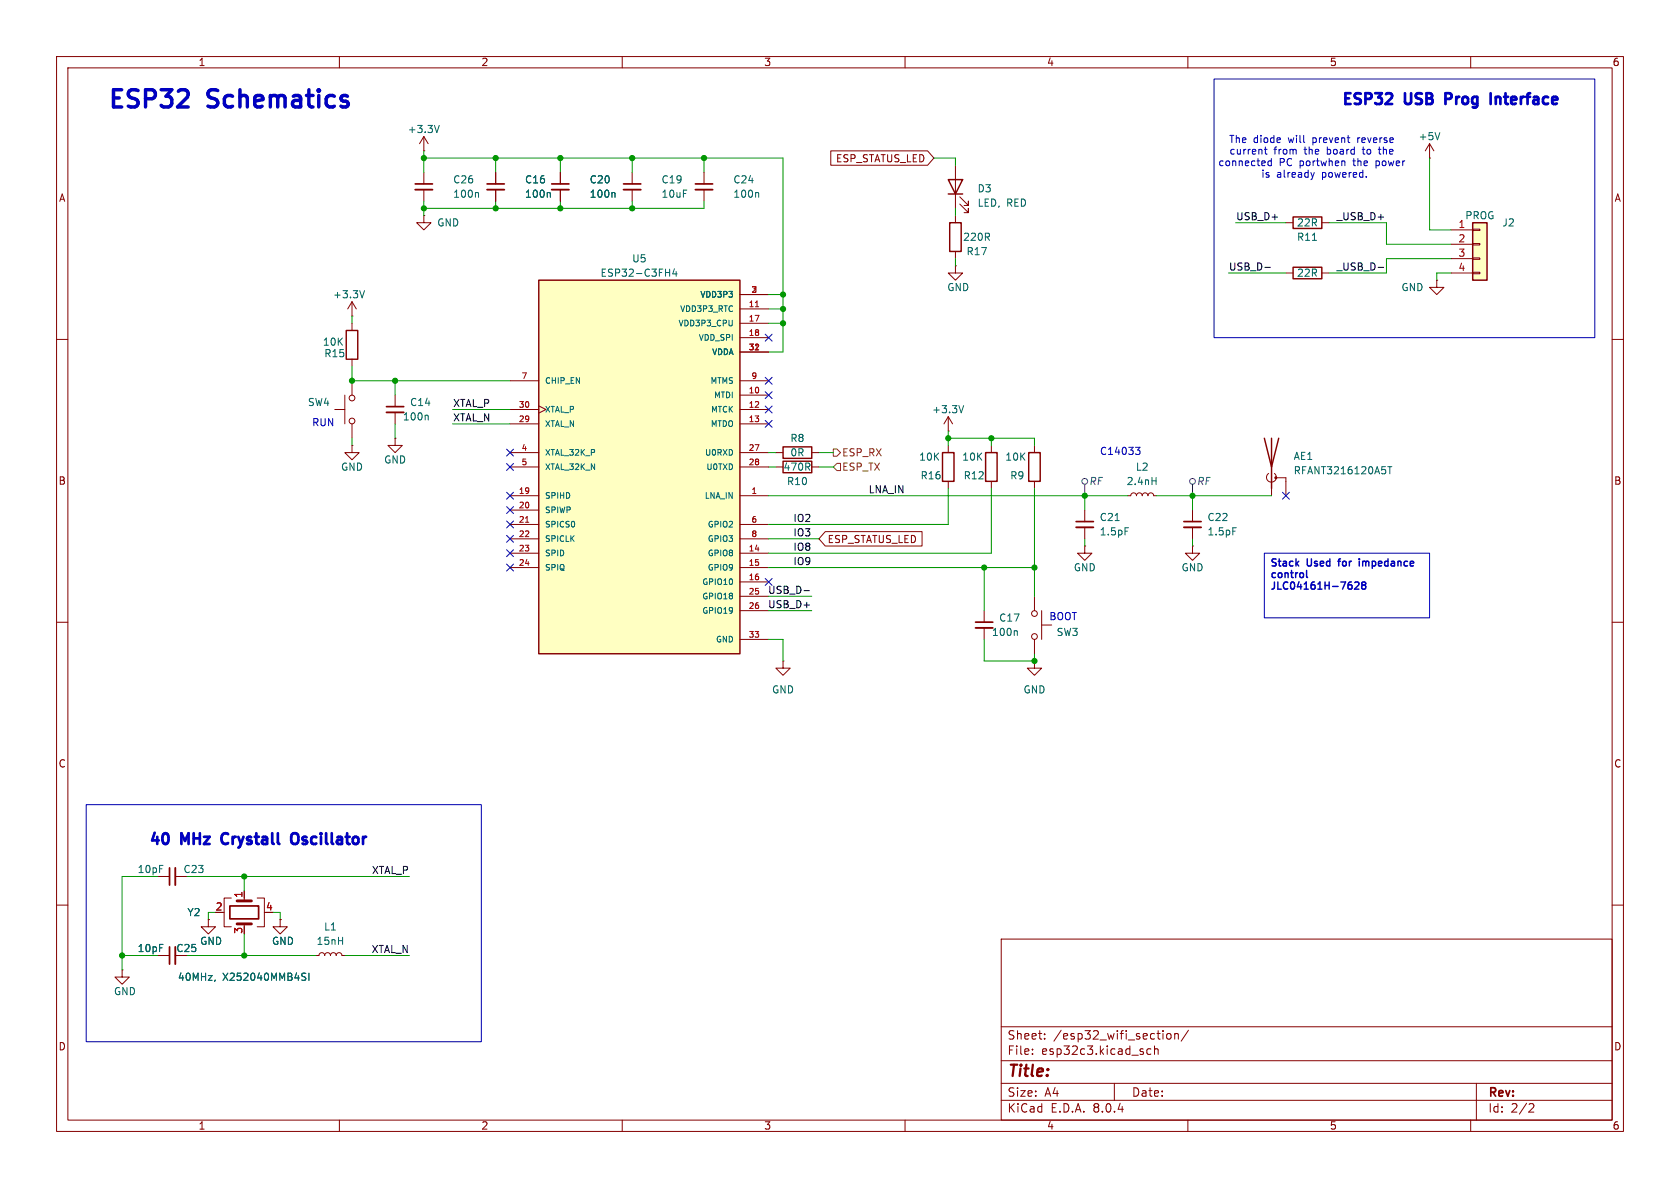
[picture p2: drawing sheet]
<svg xmlns="http://www.w3.org/2000/svg" width="297mm" height="210mm" viewBox="0 0 297 210" stroke-linecap="round" stroke-linejoin="round" font-family="sans-serif">
<g fill="none" stroke="#840000" stroke-width=".18">
<path d="M10 10h277v190h-277zM12 12h273v186h-273zM60 10v2M110 10v2M160 10v2M210 10v2M260 10v2M74.9 26.7h.1M74.9 38.1v1.3h1.3l-1.3 1.2-1.2-1.2h1.2M74.9 38.1h.1M74.9 24.1l-.7 1.3M74.9 24.1v2.6"/>
<path d="M74.9 24.1l.8 1.3M168.9 29.2v7.6M168.9 38.1v1.3M169.7 36.1l1.5 1.5v-.8v.8h-.8M169.7 34.8l1.5 1.5v-.7v.7h-.8M10 60h2M62.2 57.2v1.2M168.9 47v1.3h1.3l-1.3 1.2-1.3-1.2h1.3M168.9 47h.1M168.9 44.5v1.2M285 60h2M62.2 63.5v1.3"/>
<path d="M69.8 77.5v1.2h1.3l-1.3 1.3-1.2-1.3h1.2M69.8 77.5h.1M167.6 78.7v1.3M175.3 78.7v1.3M182.9 78.7v1.3M167.6 85.1v1.3M175.3 85.1v1.3M182.9 85.1v1.3M191.8 96.5v1.3h1.2l-1.2 1.3-1.3-1.3h1.3M191.8 96.5h.1M10 110h2M285 110h2"/>
<path d="M10 160h2M285 160h2M49.5 162.6v1.2h1.3l-1.3 1.3-1.2-1.3h1.2M49.5 162.6h.1M177 166h108v32h-108zM60 198v2M110 198v2M160 198v2M177 194.5h108M177 191.5h108M177 187.5h108M177 181.5h108"/>
<path d="M182.5 186.3v.1M182.5 185.5v.1M184.7 183.6v.1M184.7 182.8v.1M197 191.5v3M203.5 185.5l-.5-.1-.3 .3v.4l.2 .2h.6M204.1 185.5l.2-.1 .4 .1v.9M204.1 184.9v1.5M206.3 182.8l.2-.1 .5 .1v.6l-.1 .2-.4 .1-.2-.1zM207.7 182.8l.2-.1 .3 .1 .1 .9M207.7 182.7v1M210 198v2"/>
<path d="M210.1 182.1l-1.3 2M260 198v2M261 191.5v6.5M270.5 195.1l.5 .1 .2 .3-1 1.1h1"/>
</g>
<path d="M167.6 31.8h2.6l-1.3 2.5zM167.6 34.3h2.6M167.9 39.4h2v5.1h-2zM61.2 58.4h2v5.1h-2zM166.6 80h2.1v5.1h-2.1zM174.2 80h2.1v5.1h-2.1zM181.9 80h2v5.1h-2z" fill="none" stroke="#840000" stroke-width=".25"/>
<path d="M77.7 22.2l-.5 1.2" fill="none" stroke="#006464" stroke-width=".18"/>
<path d="M95.2 49.5h35.6v66.1h-35.6z" fill="#ffffc2"/>
<path d="M228.6 38.4h5.1v2h-5.1zM95.2 49.5h35.6v66.1h-35.6z" fill="none" stroke="#840000" stroke-width=".25"/>
<g fill="none" stroke="#840000" stroke-width=".18">
<path d="M74.9 30.5v2M74.9 33.5v2.1M87.6 30.5v2M87.6 33.5v2.1M227.3 39.4h1.3M233.7 39.4h1.2M252.7 27.9h.1M252.7 25.4l.8 1.3M252.7 25.4v2.5M252.7 25.4l-.7 1.3M130.8 54.6h5.1M130.8 57.2h5.1"/>
<path d="M130.8 59.7h5.1M130.8 52.1h5.1M254 49.5v1.3h-1.3l1.3 1.3 1.3-1.3h-1.3M254 49.5h.1M90.2 72.4h5M90.2 74.9h5M90.2 67.3h5M95.2 71.8l1.3 .6-1.3 .6M130.8 69.9h5.1M130.8 72.4h5.1M130.8 74.9h5.1M130.8 62.2h5.1"/>
<path d="M130.8 67.3h5.1M90.2 87.6h5M90.2 97.8h5M90.2 90.2h5M90.2 92.7h5M90.2 95.3h5M90.2 80h5M90.2 82.6h5M130.8 87.6h5.1M130.8 97.8h5.1M130.8 92.7h5.1M130.8 95.3h5.1"/>
<path d="M130.8 80h5.1M130.8 82.6h5.1M90.2 100.3h5M130.8 100.3h5.1M130.8 102.9h5.1M130.8 105.4h5.1M130.8 108h5.1M130.8 113h5.1"/>
</g>
<path d="M133.5 54.2h.6M92.9 92.3h.6" fill="none" stroke="#a90000" stroke-width=".18"/>
<path d="M84.4 34l.2 .2v.7M97.1 34l.2 .2v.7M254.5 23.4l-.4 1.3M117.7 48.2h.7M118.4 47.6v1.2M119.2 47.5l-.3 .9h.8M119.5 48v.8M232 42.5h.7" fill="none" stroke="#006464" stroke-width=".18"/>
<path d="M73.4 33.5h3.1M86.1 33.5h3.1" fill="none" stroke="#840000" stroke-width=".33"/>
<path d="M73.4 32.5h3.1M86.1 32.5h3.1" fill="none" stroke="#840000" stroke-width=".3"/>
<path d="M260.3 39.4h2.6v10.1h-2.6z" fill="#ffffc2"/>
<g fill="none" stroke="#840000" stroke-width=".18">
<path d="M87.6 30.5v2M87.6 33.5v2.1M99.1 30.5v2M99.1 33.5v2.1M111.8 30.5v2M111.8 33.5v2.1M124.5 30.5v2M124.5 33.5v2.1M146.9 26.7h17.1l1.1 1.2-1.1 1.3h-17.1zM62.2 55.9h.1M62.2 53.3v2.6M62.2 53.3l-.7 1.3"/>
<path d="M62.2 53.3l.8 1.3M227.3 48.3h1.3M233.7 48.3h1.2M256.5 40.6h3.8M256.5 43.2h3.8M256.5 45.7h3.8M256.5 48.3h3.8M260.3 48.1h1.3v.3h-1.3zM260.3 45.6h1.3v.2h-1.3zM260.3 43.1h1.3v.2h-1.3zM260.3 40.5h1.3v.3h-1.3zM59.2 72.4h1.8"/>
<path d="M61 69.9v5M62.2 78.7v1.3h1.3l-1.3 1.3-1.2-1.3h1.2M62.2 78.7h.1M62.2 67.3v2.6M62.2 74.9v2.6M69.8 69.9v2M69.8 72.9v2M167.6 76.2h.1M167.6 73.7l-.7 1.2M167.6 73.7v2.5M167.6 73.7l.8 1.2M137.2 82.6h1.2"/>
<path d="M137.2 80h1.2M143.5 82.6h1.3M143.5 80h1.3M145.9 94h17.1v2.5h-17.1l-1.1-1.2zM191.8 90.2v2M191.8 93.2v2.1M199.4 87.6h.5l.1-.3 .4-.2 .4 .2 .1 .3 .2-.3 .3-.2 .4 .2 .1 .3 .2-.3 .3-.2 .4 .2 .1 .3 .2-.3 .4-.2 .3 .2 .2 .3h.5M210.8 96.5v1.3h1.3l-1.3 1.3-1.3-1.3h1.3M210.8 96.5h.1M210.8 90.2v2M210.8 93.2v2.1M224.8 82.6v5"/>
<path d="M225.3 83.7a.85 .85 0 0 1 .1 1.2 .85 .85 0 0 1-1.2 0 .85 .85 0 0 1 .1-1.2M225.6 84.5h1.7v3.1M138.4 116.8v1.3h1.3l-1.3 1.3-1.2-1.3h1.2M138.4 116.8h.1M174 108v2M174 111v2M182.9 116.8v1.3h1.2l-1.2 1.3-1.3-1.3h1.3M182.9 116.8h.1M182.9 105.4v2.6M182.9 113v2.6M184.1 110.5h1.8M184.1 108v5"/>
<path d="M27.9 154.9h2.1M31 154.9h2M40.9 158.8h-1.3v5h1.3M43.2 157.5v1.3M45.5 158.8h1.2v5h-1.2M21.6 171.5v1.2h1.3l-1.3 1.3-1.3-1.3h1.3M21.6 171.5h.1M27.9 168.9h2.1M36.8 162.6v1.2h1.3l-1.3 1.3-1.2-1.3h1.2M36.8 162.6h.1M39.4 161.3h.2M43.2 163.3v.5"/>
<path d="M49.5 162.6h.1M55.9 168.9h.5l.1-.3 .4-.2 .4 .2 .1 .3 .2-.3 .3-.2 .4 .2 .1 .3 .2-.3 .3-.2 .4 .2 .1 .3 .2-.3 .3-.2 .4 .2 .2 .3h.5"/>
<circle cx="62.2" cy="74.4" r=".51"/>
<circle cx="62.2" cy="70.4" r=".51"/>
<circle cx="182.9" cy="112.5" r=".51"/>
<circle cx="182.9" cy="108.5" r=".51"/>
</g>
<path d="M260.3 39.4h2.6v10.1h-2.6zM228.6 47.2h5.1v2.1h-5.1zM138.4 79h5.1v2h-5.1zM223.5 77.5l1.3 5.1 1.3-5.1M224.8 77.5v8.9M138.4 81.5h5.1v2.1h-5.1z" fill="none" stroke="#840000" stroke-width=".25"/>
<path d="M97.5 33.5h3.1M110.2 33.5h3.1M122.9 33.5h3.1M68.3 72.9h3.1M190.2 93.2h3.1M209.3 93.2h3M172.5 111h3M31 153.4v3.1M31 167.4v3" fill="none" stroke="#840000" stroke-width=".33"/>
<path d="M97.5 32.5h3.1M110.2 32.5h3.1M122.9 32.5h3.1M68.3 71.9h3.1M190.2 92.2h3.1M209.3 92.2h3M172.5 110h3M30 153.4v3.1M30 167.4v3M40.6 160.1h5.1v2.3h-5.1z" fill="none" stroke="#840000" stroke-width=".3"/>
<g fill="none" stroke="#006464" stroke-width=".18">
<path d="M97.1 34l.2 .2v.7M108.5 34l.2 .2v.7M133.9 34l.2 .2v.7M64.4 51.4l-.4 1.2M75.5 73.4l.2 .2v.6M170.4 71.7l-.5 1.3M197.1 92h.8M198.9 93.3h.6M203.7 85h.7M204.4 84.4v1.3M217.9 93.3h.7M245.3 82.5h.8"/>
<path d="M245.7 82.5v1.3M179.7 111.5l.1 .2v.6M38 173.2l-.1 .3M53.6 172.6l.3 .2 .2 .3-.3 .2h-.3M53.6 172l.5 .1M54.6 172v1.3"/>
</g>
<path d="M41.9 159.3h2.5M41.9 163.3h2.5" fill="none" stroke="#840000" stroke-width=".51"/>
<circle cx="225.6" cy="84.5" r=".18" fill="#840000" stroke="#840000" stroke-width=".18"/>
<g fill="none" stroke="#484848" stroke-width=".18">
<path d="M191.8 85.6v2M210.8 85.6v2"/>
<circle cx="191.8" cy="85.1" r=".51"/>
<circle cx="210.8" cy="85.1" r=".51"/>
</g>
<path d="M147.3 79.4h.7l.6 .6-.6 .6h-.7zM148 81.9h.6v1.3h-.6l-.7-.6z" fill="none" stroke="#725600" stroke-width=".18"/>
<path d="M223.6 47.3h1M243.6 47.3h1M142.1 104.4h1" fill="none" stroke="#0f0f0f" stroke-width=".18"/>
<g fill="none" stroke="#0000c2" stroke-width=".18">
<path d="M214.6 14h67.3v45.7h-67.3zM223.5 26.4h.5M223.7 26v1.1l.3 .1M224.8 28v1.3M224.8 28.5l-.4-.1-.2 .3 .1 .5h.5M232.3 30.5l-.3 .8M237.6 28.4l.2 .2v.7M241.5 31.2v.1M243.7 26.4h.4M243.8 26l.1 1.2M200.8 79.1h.7l-.4 .5 .4 .1v.4l-.2 .2h-.4M223.5 97.8h29.2v11.4h-29.2z"/>
<path d="M15.2 142.2h69.9v42h-69.9z"/>
</g>
<path d="M31.4 18.9h1.9M33.1 16.2l.2 .2-.2 .8" fill="none" stroke="#0000c2" stroke-width=".61"/>
<path d="M245.9 16.6a.52 .52 0 0 1 .1 .7l-1.1 1.1h1.2M255.5 17.5h.8M256.3 16.5h-.8v1.9M263.5 16.5v1.9M264.4 17.1v1.3M265 17.1l-.6 .2M39.8 147.3a1.03 1.03 0 0 0-.7 .9 1.03 1.03 0 0 0 .7 1M51.6 147.6a.64 .64 0 0 1 .7-.3 .64 .64 0 0 1 .5 .6v.7a.64 .64 0 0 1-.7 .6 .64 .64 0 0 1-.6-.6z" fill="none" stroke="#0000c2" stroke-width=".48"/>
<g fill="none" stroke="#0000c2" stroke-width=".25">
<path d="M225.6 98.9l-.5-.1-.2 .1M226.2 98.8v1.1M229.1 98.8v1.3M231.1 98.8v1M231.8 98.8v1M235.1 98.8v1.3M236.5 99.2h.5M237 98.8l-.3 .2M240.3 98.8v.1M240.3 99.2v.9M245.4 98.8v1.3M225.3 102.9v.9"/>
<path d="M225.9 102.9v1.2M228.3 100.8v1.1M229.7 102.8l-.3 .9M230.9 102.9v1.2M231 100.8v1.1l.2 .2M232.4 102.9l-.4 .1M233.2 103.1l.1-.2v1.2M234.3 102.9v1.2M235 102.9v1.2M237 102.9h.9l-.6 1.2M238.9 102.9l-.4 .1M239.5 103l.5-.1 .2 .3-.7 .9h.7"/>
<path d="M241 103.4l-.3-.2 .3-.3h.2l.3 .2-.3 .3M241 103.4l-.3 .3 .1 .3 .2 .1h.3l.2-.2v-.2l-.3-.3M241 103.4h.2"/>
</g>
<g fill="none" stroke="#009600" stroke-width=".18">
<path d="M74.9 26.7v3.8M74.9 35.6v2.5M74.9 27.9h63.5v34.3h-2.5M87.6 27.9v2.6M87.6 35.6v1.2M99.1 27.9v2.6M99.1 35.6v1.2M111.8 27.9v2.6M111.8 35.6v1.2M124.5 27.9v2.6M124.5 35.6v1.2h-49.6M165.1 27.9h3.8v1.3"/>
<path d="M168.9 36.8v1.3M218.4 39.4h8.9M234.9 39.4h10.2v3.8h11.4M252.7 27.9v12.7h3.8M62.2 55.9v1.3M135.9 52.1h2.5M135.9 57.2h2.5M135.9 54.6h2.5M168.9 45.7v1.3M217.2 48.3h10.1M256.5 48.3h-2.5v1.2M256.5 45.7h-11.4v2.6h-10.2"/>
<path d="M62.2 64.8v2.5h28M62.2 77.5v1.2M69.8 67.3v2.6M69.8 74.9v2.6M80 72.4h10.2M80 74.9h10.2M167.6 77.5h15.3v1.2M167.6 76.2v2.5M175.3 77.5v1.2M135.9 87.6h63.5M135.9 80h1.3M135.9 82.6h1.3"/>
<path d="M135.9 95.3h8.9M144.8 80h2.5M144.8 82.6h2.5M167.6 86.4v6.3h-31.7M175.3 86.4v11.4h-39.4M182.9 86.4v19M191.8 87.6v2.6M191.8 95.3v1.2M204.5 87.6h20.3M210.8 87.6v2.6M210.8 95.3v1.2M135.9 100.3h47"/>
<path d="M135.9 113h2.5v3.8M135.9 105.4h7.6M135.9 108h7.6M174 113v3.8h8.9v-1.2M174 100.3v7.7M27.9 154.9h-6.3v16.6M33 154.9h39.4M43.2 154.9v2.6M21.6 168.9h6.3M33 168.9h22.9M38.1 161.3h-1.3v1.3M43.2 165.1v3.8"/>
<path d="M48.3 161.3h1.2v1.3M61 168.9h11.4"/>
</g>
<g fill="none" stroke="#000084" stroke-width=".18">
<path d="M135.3 59.1l1.2 1.2M136.5 59.1l-1.2 1.2M89.6 79.4l1.2 1.2M90.8 79.4l-1.2 1.2M135.3 71.8l1.2 1.2M135.3 74.3l1.2 1.2M135.3 66.7l1.2 1.2M135.3 69.2l1.2 1.3M136.5 71.8l-1.2 1.2M136.5 74.3l-1.2 1.2M136.5 66.7l-1.2 1.2M136.5 69.2l-1.2 1.3"/>
<path d="M89.6 97.2l1.2 1.2M89.6 81.9l1.2 1.3M89.6 89.6l1.2 1.2M89.6 87l1.2 1.2M89.6 94.6l1.2 1.3M89.6 99.7l1.2 1.2M89.6 92.1l1.2 1.2M90.8 97.2l-1.2 1.2M90.8 81.9l-1.2 1.3M90.8 89.6l-1.2 1.2M90.8 87l-1.2 1.2M90.8 94.6l-1.2 1.3"/>
<path d="M90.8 99.7l-1.2 1.2M90.8 92.1l-1.2 1.2M226.7 87l1.2 1.2M227.9 87l-1.2 1.2M135.3 102.3l1.2 1.2M136.5 102.3l-1.2 1.2"/>
</g>
<g fill="#009600" stroke="#009600" stroke-width=".18">
<circle cx="182.9" cy="116.8" r=".46"/>
<circle cx="174" cy="100.3" r=".46"/>
<circle cx="182.9" cy="100.3" r=".46"/>
<circle cx="210.8" cy="87.6" r=".46"/>
<circle cx="175.3" cy="77.5" r=".46"/>
<circle cx="167.6" cy="77.5" r=".46"/>
<circle cx="191.8" cy="87.6" r=".46"/>
<circle cx="138.4" cy="57.2" r=".46"/>
<circle cx="138.4" cy="52.1" r=".46"/>
<circle cx="138.4" cy="54.6" r=".46"/>
<circle cx="111.8" cy="36.8" r=".46"/>
<circle cx="99.1" cy="27.9" r=".46"/>
<circle cx="111.8" cy="27.9" r=".46"/>
<circle cx="99.1" cy="36.8" r=".46"/>
<circle cx="124.5" cy="27.9" r=".46"/>
<circle cx="43.2" cy="168.9" r=".46"/>
<circle cx="43.2" cy="154.9" r=".46"/>
<circle cx="21.6" cy="168.9" r=".46"/>
<circle cx="87.6" cy="27.9" r=".46"/>
<circle cx="87.6" cy="36.8" r=".46"/>
<circle cx="74.9" cy="36.8" r=".46"/>
<circle cx="74.9" cy="27.9" r=".46"/>
<circle cx="69.8" cy="67.3" r=".46"/>
<circle cx="62.2" cy="67.3" r=".46"/>
</g>
<g font-size="4.2" fill="#0000c2">
<text x="18.7" y="20">ESP32</text>
<text x="36.8" y="20">Schematics</text>
</g>
<text font-size="2.8" fill="#840000" x="178" y="190.9">Title:</text>
<g font-size="2.7" fill="#0000c2">
<text x="236.9" y="19.2">ESP32</text>
<text x="248.4" y="19.2">USB</text>
<text x="256.7" y="19.2">Prog</text>
<text x="265.7" y="19.2">Interface</text>
<text x="26" y="150">40</text>
<text x="32.1" y="150">MHz</text>
<text x="40.4" y="150">Crystall</text>
<text x="53.7" y="150">Oscillator</text>
</g>
<g font-size="2.1" fill="#840000">
<text x="178" y="184">Sheet:</text>
<text x="186.2" y="184">/esp32_wifi_section/</text>
<text x="178" y="186.7">File:</text>
<text x="184.1" y="186.7">esp32c3.kicad_sch</text>
<text x="178" y="196.9">KiCad</text>
<text x="178" y="194.1">Size:</text>
<text x="184.7" y="194.1">A4</text>
<text x="185.7" y="196.9">E.D.A.</text>
<text x="193.3" y="196.9">8.0.4</text>
<text x="200" y="194.1">Date:</text>
<text x="263" y="194.3">Rev:</text>
<text x="263" y="196.9">Id:</text>
<text x="267.1" y="196.9">2/2</text>
</g>
<g font-size="1.8" fill="#840000">
<text x="35" y="11.9">1</text>
<text x="85" y="11.9">2</text>
<text x="135" y="11.9">3</text>
<text x="185" y="11.9">4</text>
<text x="235" y="11.9">5</text>
<text x="285" y="11.9">6</text>
<text x="147.7" y="28.9">ESP_STATUS_LED</text>
<text x="10.3" y="35.9">A</text>
<text x="285.3" y="35.9">A</text>
<text x="10.3" y="85.9">B</text>
<text x="285.3" y="85.9">B</text>
<text x="146.2" y="96.2">ESP_STATUS_LED</text>
<text x="10.3" y="135.9">C</text>
<text x="285.3" y="135.9">C</text>
<text x="31.1" y="168.5">C25</text>
<text x="10.3" y="185.9">D</text>
<text x="285.3" y="185.9">D</text>
<text x="35" y="199.9">1</text>
<text x="85" y="199.9">2</text>
<text x="135" y="199.9">3</text>
<text x="185" y="199.9">4</text>
<text x="235" y="199.9">5</text>
<text x="285" y="199.9">6</text>
</g>
<g font-size="1.8" fill="#006464">
<text x="72" y="23.7">+3.3V</text>
<text x="250.7" y="25">+5V</text>
<text x="80" y="35.2">100n</text>
<text x="80" y="32.6">C26</text>
<text x="92.7" y="35.2">100n</text>
<text x="92.7" y="32.6">C16</text>
<text x="104.1" y="35.2">100n</text>
<text x="104.1" y="32.6">C20</text>
<text x="116.8" y="32.6">C19</text>
<text x="116.8" y="35.2">10uF</text>
<text x="129.5" y="35.2">100n</text>
<text x="129.5" y="32.6">C24</text>
<text x="172.7" y="34.2">D3</text>
<text x="77.2" y="40.2">GND</text>
<text x="172.7" y="36.7">LED,</text>
<text x="178" y="36.7">RED</text>
<text x="229.2" y="40.2">22R</text>
<text x="258.9" y="39">PROG</text>
<text x="265.5" y="40.2">J2</text>
<text x="111.7" y="46.6">U5</text>
<text x="170.2" y="42.8">220R</text>
<text x="170.8" y="45.3">R17</text>
<text x="229.2" y="42.8">R11</text>
<text x="58.8" y="52.9">+3.3V</text>
<text x="106.1" y="49.1">ESP32-C3FH4</text>
<text x="167.4" y="51.7">GND</text>
<text x="229.2" y="49.1">22R</text>
<text x="247.7" y="51.7">GND</text>
<text x="57" y="61.3">10K</text>
<text x="57.2" y="63.3">R15</text>
<text x="54.3" y="72">SW4</text>
<text x="72.4" y="72">C14</text>
<text x="71.1" y="74.5">100n</text>
<text x="164.7" y="73.3">+3.3V</text>
<text x="60.2" y="83.4">GND</text>
<text x="67.8" y="82.1">GND</text>
<text x="138.4" y="83.4">470R</text>
<text x="139.6" y="78.3">R8</text>
<text x="139.6" y="80.9">0R</text>
<text x="162.4" y="81.6">10K</text>
<text x="170" y="81.6">10K</text>
<text x="177.6" y="81.6">10K</text>
<text x="200.7" y="83.4">L2</text>
<text x="228.6" y="81.5">AE1</text>
<text x="139" y="86">R10</text>
<text x="162.6" y="84.9">R16</text>
<text x="170.3" y="84.9">R12</text>
<text x="178.5" y="84.9">R9</text>
<text x="199.1" y="86">2.4nH</text>
<text x="228.6" y="84">RFANT3216120A5T</text>
<text x="194.3" y="92.3">C21</text>
<text x="194.3" y="94.8">1.5pF</text>
<text x="213.4" y="92.3">C22</text>
<text x="213.4" y="94.8">1.5pF</text>
<text x="189.7" y="101.2">GND</text>
<text x="208.8" y="101.2">GND</text>
<text x="175.3" y="112.6">100n</text>
<text x="176.5" y="110.1">C17</text>
<text x="186.7" y="112.6">SW3</text>
<text x="136.4" y="122.8">GND</text>
<text x="180.8" y="122.8">GND</text>
<text x="24.2" y="154.5">10pF</text>
<text x="32.3" y="154.5">C23</text>
<text x="33" y="162.2">Y2</text>
<text x="35.3" y="167.2">GND</text>
<text x="48" y="167.2">GND</text>
<text x="55.9" y="167.2">15nH</text>
<text x="57.2" y="164.7">L1</text>
<text x="24.2" y="168.5">10pF</text>
<text x="31.3" y="173.6">40MHz,</text>
<text x="39.4" y="173.6">X252040MMB4SI</text>
<text x="20" y="176.1">GND</text>
</g>
<g font-size="1.8" fill="#0000c2">
<text x="215.3" y="29.6">connected</text>
<text x="217.2" y="25.5">The</text>
<text x="217.3" y="27.5">current</text>
<text x="221.6" y="25.5">diode</text>
<text x="225.2" y="27.5">from</text>
<text x="226.1" y="29.6">PC</text>
<text x="227.9" y="25.5">will</text>
<text x="229.8" y="29.6">portwhen</text>
<text x="230.7" y="27.5">the</text>
<text x="232.3" y="25.5">prevent</text>
<text x="234.9" y="27.5">board</text>
<text x="239.5" y="29.6">the</text>
<text x="240.4" y="25.5">reverse</text>
<text x="241.4" y="27.5">to</text>
<text x="243.7" y="29.6">power</text>
<text x="244.5" y="27.5">the</text>
<text x="222.9" y="31.6">is</text>
<text x="225.7" y="31.6">already</text>
<text x="233.8" y="31.6">powered.</text>
<text x="55.1" y="75.5">RUN</text>
<text x="194.4" y="80.6">C14033</text>
<text x="224.5" y="100.8">Stack</text>
<text x="231.1" y="100.8">Used</text>
<text x="237.2" y="100.8">for</text>
<text x="241.4" y="100.8">impedance</text>
<text x="224.5" y="102.8">control</text>
<text x="224.5" y="104.9">JLC04161H-7628</text>
<text x="185.4" y="109.8">BOOT</text>
</g>
<g font-size="1.8" fill="#0f0f0f">
<text x="218.4" y="39">USB_D+</text>
<text x="236.2" y="39">_USB_D+</text>
<text x="217.2" y="47.9">USB_D-</text>
<text x="236.2" y="47.9">_USB_D-</text>
<text x="80" y="72">XTAL_P</text>
<text x="80" y="74.6">XTAL_N</text>
<text x="153.5" y="87.3">LNA_IN</text>
<text x="140.2" y="92.4">IO2</text>
<text x="140.2" y="94.9">IO3</text>
<text x="140.2" y="97.4">IO8</text>
<text x="140.2" y="100">IO9</text>
<text x="135.7" y="107.6">USB_D+</text>
<text x="135.7" y="105.1">USB_D-</text>
<text x="65.7" y="154.6">XTAL_P</text>
<text x="65.6" y="168.6">XTAL_N</text>
</g>
<g font-size="1.8" fill="#a90000">
<text x="257.7" y="40.4">1</text>
<text x="257.7" y="42.9">2</text>
<text x="257.7" y="45.5">3</text>
<text x="257.7" y="48">4</text>
<text x="38" y="161">2</text>
<text x="42.9" y="158.8" transform="rotate(-90 42.9 158.8)">1</text>
<text x="46.9" y="161">4</text>
<text x="42.9" y="165.2" transform="rotate(-90 42.9 165.2)">3</text>
</g>
<g font-size="1.8" fill="#725600">
<text x="148.8" y="83.4">ESP_TX</text>
<text x="148.8" y="80.9">ESP_RX</text>
</g>
<g font-size="1.8" fill="#484848">
<text x="192.5" y="86">RF</text>
<text x="211.5" y="86">RF</text>
</g>
<g font-size="1.4" fill="#006464">
<text x="123.7" y="52.8">VDD3P3</text>
<text x="119.8" y="57.9">VDD3P3_CPU</text>
<text x="120.1" y="55.3">VDD3P3_RTC</text>
<text x="123.4" y="60.4">VDD_SPI</text>
<text x="125.8" y="63">VDDA</text>
<text x="96.3" y="68">CHIP_EN</text>
<text x="125.5" y="68">MTMS</text>
<text x="126.1" y="70.6">MTDI</text>
<text x="96.3" y="75.7">XTAL_N</text>
<text x="96.3" y="73.1">XTAL_P</text>
<text x="125.5" y="75.7">MTDO</text>
<text x="125.6" y="73.1">MTCK</text>
<text x="96.3" y="80.7">XTAL_32K_P</text>
<text x="96.3" y="83.3">XTAL_32K_N</text>
<text x="124.5" y="80.7">U0RXD</text>
<text x="124.8" y="83.3">U0TXD</text>
<text x="96.3" y="88.4">SPIHD</text>
<text x="124.5" y="88.4">LNA_IN</text>
<text x="96.3" y="90.9">SPIWP</text>
<text x="96.3" y="93.4">SPICS0</text>
<text x="96.3" y="96">SPICLK</text>
<text x="125" y="93.4">GPIO2</text>
<text x="125" y="96">GPIO3</text>
<text x="96.3" y="98.5">SPID</text>
<text x="96.3" y="101.1">SPIQ</text>
<text x="125" y="98.5">GPIO8</text>
<text x="125" y="101.1">GPIO9</text>
<text x="124" y="103.6">GPIO10</text>
<text x="124" y="106.1">GPIO18</text>
<text x="124" y="108.7">GPIO19</text>
<text x="126.4" y="113.8">GND</text>
</g>
<g font-size="1.4" fill="#a90000">
<text x="132.7" y="51.8">2</text>
<text x="132.3" y="54.4">11</text>
<text x="132.3" y="56.9">17</text>
<text x="132.3" y="59.4">18</text>
<text x="132.3" y="62">31</text>
<text x="133" y="62">2</text>
<text x="92.1" y="67.1">7</text>
<text x="132.3" y="69.6">10</text>
<text x="132.7" y="67.1">9</text>
<text x="91.6" y="74.7">29</text>
<text x="91.6" y="72.1">30</text>
<text x="132.3" y="72.1">12</text>
<text x="132.3" y="74.7">13</text>
<text x="92.1" y="79.8">4</text>
<text x="92.1" y="82.3">5</text>
<text x="132.3" y="79.8">27</text>
<text x="132.3" y="82.3">28</text>
<text x="91.6" y="87.4">19</text>
<text x="91.6" y="89.9">20</text>
<text x="132.7" y="87.4">1</text>
<text x="91.6" y="92.5">21</text>
<text x="91.6" y="95">22</text>
<text x="132.7" y="92.5">6</text>
<text x="132.7" y="95">8</text>
<text x="91.6" y="97.5">23</text>
<text x="91.6" y="100.1">24</text>
<text x="132.3" y="97.5">14</text>
<text x="132.3" y="100.1">15</text>
<text x="132.3" y="102.6">16</text>
<text x="132.3" y="105.2">25</text>
<text x="132.3" y="107.7">26</text>
<text x="132.3" y="112.8">33</text>
</g>
</svg>
